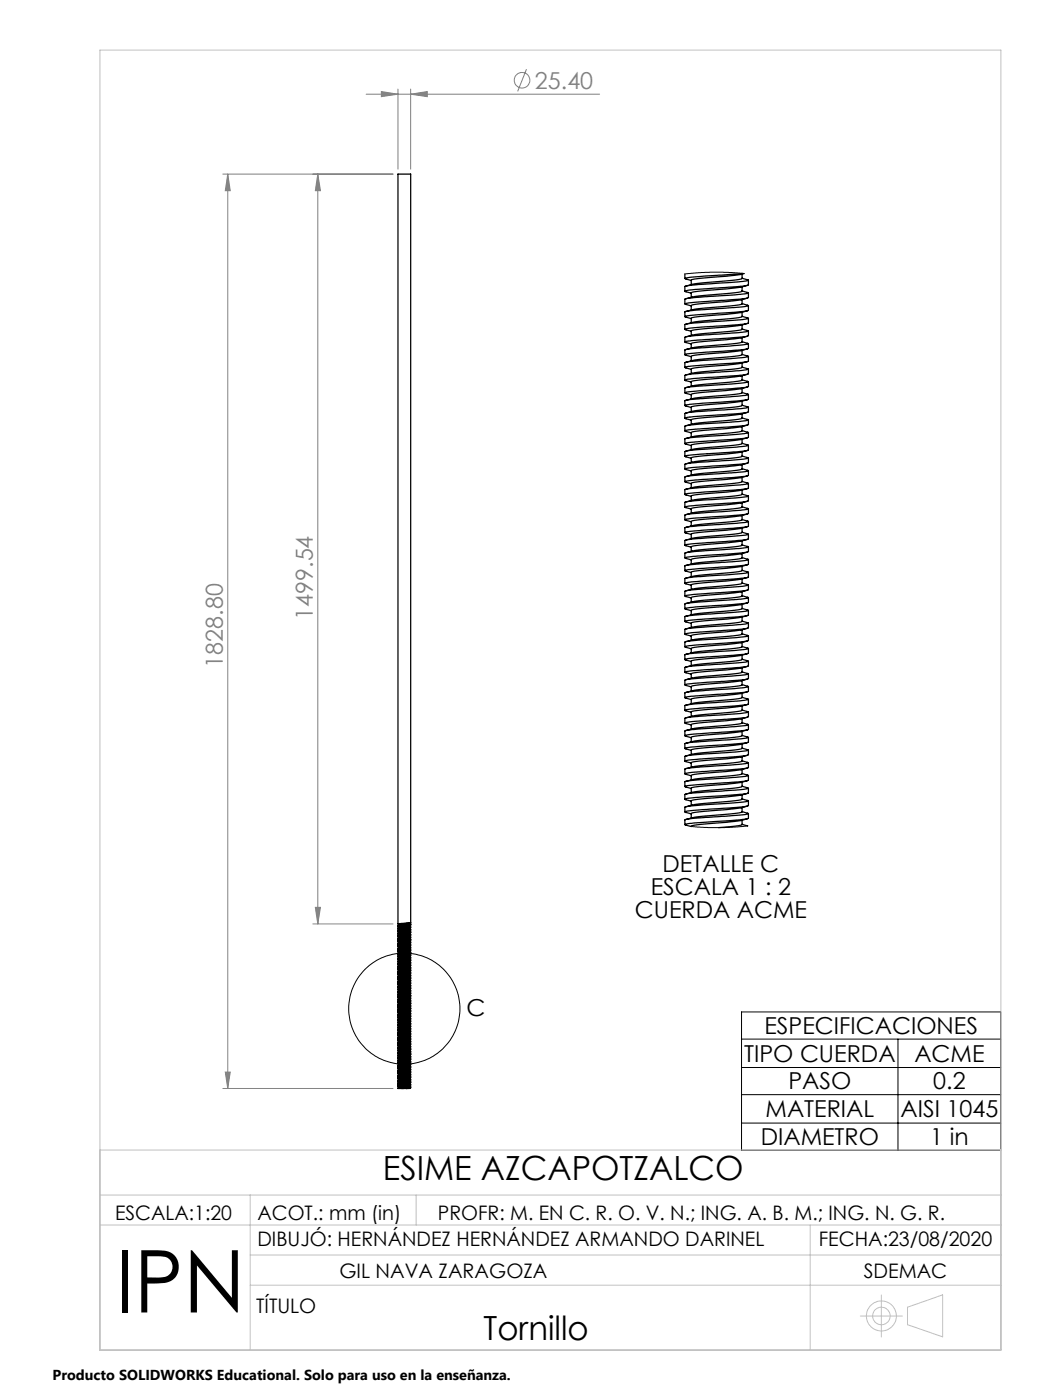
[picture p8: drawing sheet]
<svg xmlns="http://www.w3.org/2000/svg" width="210mm" height="280mm" viewBox="0 0 210 280" stroke-linecap="round" stroke-linejoin="round" font-family="sans-serif">
<g fill="none" stroke="#808080" stroke-width=".2">
<path d="M73.2 18.8h46.6M76.2 18.3l3.3 .5-3.3 .5zM79.5 17.8v16M82.1 18.8l3.3-.5v1zM82.1 17.8v16M105.2 13.8l-1.8 4.5M44.5 34.8h34M45.5 34.8l.5 3.3h-1zM45.5 34.8v182.9M63.5 34.8l.5 3.3h-1zM63.5 34.8v150M62.5 184.8h16"/>
<path d="M63 181.5h1l-.5 3.3zM44.5 217.7h34M45 214.4h1l-.5 3.3z"/>
<circle cx="104.3" cy="16" r="1.55"/>
</g>
<g fill="none" stroke="#000" stroke-width=".2">
<path d="M148.2 202.4h51.8v27.6h-51.8zM148.2 207.8h51.8M148.2 213.5h51.8M148.2 218.9h51.8M179.4 207.8v22.2M148.2 224.6h51.8"/>
<circle cx="80.8" cy="201.7" r="11.1"/>
</g>
<g fill="none" stroke="#c0c0c0" stroke-width=".2">
<path d="M20 10h180v260h-180zM20 239h180M20 230h180M50 239v31M83.1 239v6M20 245h180M50 251h150M50 257h150M161.9 245v25M176.1 259v8.4M171.9 263.2h8.4M181.3 261.4l7-2.4v8.4l-7-2.5z"/>
<circle cx="176.1" cy="263.2" r="2.99"/>
<circle cx="176.1" cy="263.2" r="1.76"/>
</g>
<g fill="#808080">
<path d="M82.1 18.8l3.3-.5v1zM76.2 18.3l3.3 .5-3.3 .5z"/>
<path d="M63.5 34.8l.5 3.3h-1zM63 181.5h1l-.5 3.3zM45.5 34.8l.5 3.3h-1zM45 214.4h1l-.5 3.3z"/>
</g>
<g fill="none" stroke="#000" stroke-width=".25">
<path d="M136.8 54.8v.9M138.3 59.4l-1.3 .4M138.3 56.9l-1.3 .3M148 60l-2.8 .3a39.5 39.5 0 0 0-7.1 .8v.9M148 57.4l-2.8 .4a39.5 39.5 0 0 0-7.1 .8v.8M148 54.9l-2.8 .3a39.5 39.5 0 0 0-7.1 .8v.9M148.3 58.2l1.2 .4-1.6 .3-10.6 .8-.5 .1v1M148.3 55.6l1.2 .5-1.9 .3-9.8 .7-1 .2v.9M148.3 59.9v.9a55.2 55.2 0 0 1-8.7 .9l-1.2 .2M148.3 57.4v.8a55.2 55.2 0 0 1-8.7 1l-1.2 .2M148.3 54.8v.9a55.2 55.2 0 0 1-8.7 1l-1.2 .2M148.4 54.7l-5.1 .4a32.8 32.8 0 0 0-6.5 .6l1.3 .4"/>
<path d="M148.7 54.7l-.6 .2M149.4 59.6l-1.3 .4M149.4 57.1l-1.3 .3M149.5 59.5l-1.6 .3-9.2 .7-1.9 .2 1.3 .5M149.5 57l-1.7 .3-8.9 .6-2.1 .3 1.3 .4M149.5 56v1M149.5 58.6v.9M138.1 66.2v.9M138.1 63.7v.8M138.3 79.7l-1.3 .4M138.3 77.2l-1.3 .3M138.3 74.6l-1.3 .4"/>
<path d="M138.3 72.1l-1.3 .4M138.3 69.6l-1.3 .3M138.3 67l-1.3 .4M138.3 64.5l-1.3 .3M138.3 61.9l-1.3 .4M148 77.8l-2.8 .3a39.5 39.5 0 0 0-7.1 .8v.9M148 75.2l-2.8 .4a39.5 39.5 0 0 0-7.1 .7v.9M148 72.7l-2.8 .3a39.5 39.5 0 0 0-7.1 .8v.9M148 70.1l-2.8 .4a39.5 39.5 0 0 0-7.1 .8v.8M148 67.6l-2.8 .3a39.5 39.5 0 0 0-7.1 .8v.9M148 65.1l-2.8 .3a39.5 39.5 0 0 0-7.1 .8M148 62.5l-2.8 .4a39.5 39.5 0 0 0-7.1 .7v.1"/>
<path d="M148.3 78.5l1.1 .3 .1 .2a57 57 0 0 1-8.7 .7l-3.9 .4-.1 1M148.3 76l1.2 .4a97.8 97.8 0 0 1-11 .9l-1.6 .2-.1 1.1M148.3 73.4l1.2 .4-1.9 .4-10.5 .8-.3 .1v.9M148.3 70.9l1.2 .4-4.1 .5a61.3 61.3 0 0 0-8.6 .7v1M148.3 68.3l1.2 .4-1.7 .3-10.5 .9-.5 .1v.9M148.3 65.8l1.2 .4-1.9 .3-10.5 .8-.3 .2v.9M148.3 63.3l1.2 .3a51.1 51.1 0 0 1-9 .9l-3.6 .4-.1 1M148.3 60.7l1.2 .4-.9 .2-11.1 .9-.7 .2v.9M148.3 77.7v.9a55.2 55.2 0 0 1-8.7 .9l-1.2 .2M148.3 75.1v.9a55.2 55.2 0 0 1-8.7 1l-1.2 .2M148.3 72.6v.9a55.2 55.2 0 0 1-8.7 .9l-1.2 .2M148.3 70.1v.8a55.2 55.2 0 0 1-8.7 1l-1.2 .2"/>
<path d="M148.3 67.5v.9a55.2 55.2 0 0 1-8.7 1l-1.2 .2M148.3 65v.9a55.2 55.2 0 0 1-8.7 .9l-1.2 .2M148.3 62.4v.9a55.2 55.2 0 0 1-8.7 1l-1.2 .2M149.4 79.9l-1.3 .4M149.4 77.4l-1.3 .4M149.4 74.9l-1.3 .3M149.4 72.3l-1.3 .4M149.4 69.8l-1.3 .3M149.4 67.2l-1.3 .4M149.4 64.7l-1.3 .4M149.4 62.2l-1.3 .3M149.5 79.8v.1a81.3 81.3 0 0 1-10.3 .9l-2.4 .3 1.3 .4"/>
<path d="M149.5 77.3l-1 .2-6.8 .5a15.9 15.9 0 0 0-4.9 .6l1.3 .4M149.5 74.8l-1.3 .2-9.6 .7-1.8 .3 1.3 .4M149.5 72.2l-1.3 .3-8.3 .6-3.1 .3 1.3 .5M149.5 69.7l-2.1 .3-7.8 .6a6.1 6.1 0 0 0-2.8 .3l1.3 .4M149.5 67.1l-.5 .2-3.5 .3a57.1 57.1 0 0 0-8.6 .8l1.2 .4M149.5 64.6l-1.7 .3-6.4 .4a16.4 16.4 0 0 0-4.6 .6l1.3 .4M149.5 62.1l-1 .2-9 .6-2.7 .4 1.3 .4M149.5 61.1v1M149.5 63.6v1M149.5 66.2v.9M149.5 68.7v1M149.5 71.3v.9"/>
<path d="M149.5 73.8v1M149.5 76.3v1M149.5 78.9v.9M138.1 99.2v.9M138.1 96.7v.8M138.1 84v.8M138.1 81.5v.8M138.3 97.5l-1.3 .4M138.3 95l-1.3 .3M138.3 92.4l-1.3 .4M138.3 89.9l-1.3 .3M138.3 87.3l-1.3 .4"/>
<path d="M138.3 84.8l-1.3 .4M138.3 82.3l-1.3 .3M148 93l-2.8 .3a39.5 39.5 0 0 0-7.1 .8v.9M148 90.5l-2.8 .3a39.5 39.5 0 0 0-7.1 .8v.9M148 87.9l-2.8 .4a39.5 39.5 0 0 0-7.1 .7v.9M148 85.4l-2.8 .3a39.5 39.5 0 0 0-7.1 .8v.9M148 98.1l-2.8 .3a39.5 39.5 0 0 0-7.1 .8M148 95.5l-2.8 .4a39.5 39.5 0 0 0-7.1 .8M148 82.8l-2.8 .4a39.5 39.5 0 0 0-7.1 .8M148 80.3l-2.8 .3a39.5 39.5 0 0 0-7.1 .8v.1M148.3 98.8l1.2 .4a24.3 24.3 0 0 1-5.7 .6l-6.9 .6-.1 1M148.3 96.3l1.2 .4-1.5 .3-10.6 .8-.6 .1v1"/>
<path d="M148.3 93.7l1.2 .5-2.5 .3-9.3 .7-.9 .2v.9M148.3 91.2l1.2 .4a70.8 70.8 0 0 1-10 .9l-2.7 .4v.9M148.3 88.7l1.2 .3-2.3 .4-9.5 .7-.9 .2v1M148.3 86.1l1.2 .4-2 .4-10.3 .8-.4 .1v.9M148.3 83.6l1.2 .4-1.9 .3-10.5 .8-.3 .1v1M148.3 81l1.2 .4-1.5 .3-10.3 .8-.9 .2v.9M148.3 98v.9a55.2 55.2 0 0 1-8.7 .9l-1.2 .2M148.3 95.5v.8a55.2 55.2 0 0 1-8.7 1l-1.2 .2M148.3 92.9v.9a55.2 55.2 0 0 1-8.7 1l-1.2 .2M148.3 90.4v.9a55.2 55.2 0 0 1-8.7 .9l-1.2 .2M148.3 87.8v.9a55.2 55.2 0 0 1-8.7 1l-1.2 .2M148.3 85.3v.9a55.2 55.2 0 0 1-8.7 .9l-1.2 .2"/>
<path d="M148.3 82.8v.8a55.2 55.2 0 0 1-8.7 1l-1.2 .2M148.3 80.2v.9a55.2 55.2 0 0 1-8.7 1l-1.2 .2M149.4 97.7l-1.3 .4M149.4 95.2l-1.3 .3M149.4 92.6l-1.3 .4M149.4 90.1l-1.3 .4M149.4 87.6l-1.3 .3M149.4 85l-1.3 .4M149.4 82.5l-1.3 .3M149.5 97.6a64 64 0 0 1-9.7 .9l-3 .3 1.3 .5M149.5 92.5l-1.3 .3-1.6 .1a80 80 0 0 0-9.8 .9l1.3 .4M149.5 90a44.9 44.9 0 0 1-8.2 .7l-3.9 .4-.6 .2 1.3 .4"/>
<path d="M149.5 87.5l-.3 .1-2.7 .3-7.7 .5a3.3 3.3 0 0 0-2 .3l1.3 .4M149.5 84.9l-2.2 .4-8.1 .5a4.8 4.8 0 0 0-2.4 .4l1.3 .4M149.5 82.4l-1.7 .3-9.3 .6-1.7 .3 1.3 .4M149.5 94.1v1l-.5 .2-5.6 .4a29.7 29.7 0 0 0-6.6 .7l1.3 .3M149.5 81.4v1M149.5 84v.9M149.5 86.5v1M149.5 89v1M149.5 91.6v.9M149.5 96.7v.9M149.5 99.2v1M138.1 117v.9"/>
<path d="M138.1 114.5v.8M138.3 117.8l-1.3 .4M138.3 115.3l-1.3 .3M138.3 112.7l-1.3 .4M138.3 110.2l-1.3 .4M138.3 107.7l-1.3 .3M138.3 105.1l-1.3 .4M138.3 102.6l-1.3 .3M138.3 100l-1.3 .4M148 118.4l-2.8 .3a39.5 39.5 0 0 0-7.1 .8v.9M148 110.8l-2.8 .3a39.5 39.5 0 0 0-7.1 .8v.9M148 108.2l-2.8 .4a39.5 39.5 0 0 0-7.1 .8v.8"/>
<path d="M148 105.7l-2.8 .3a39.5 39.5 0 0 0-7.1 .8v.9M148 103.2l-2.8 .3a39.5 39.5 0 0 0-7.1 .8v.9M148 100.6l-2.8 .4a39.5 39.5 0 0 0-7.1 .7v.9M148 115.9l-2.8 .3a39.5 39.5 0 0 0-7.1 .8M148 113.3l-2.8 .4a39.5 39.5 0 0 0-7.1 .7v.1M148.3 119.1l1.2 .4-1.5 .3-10.9 .9-.3 .1v.9M148.3 116.6l1.2 .4-1.2 .3-10.8 .8-.7 .2v.9M148.3 114.1l1.2 .3-1 .3-11.3 .9-.4 .1v1M148.3 111.5l1.1 .3 .1 .2-2 .3-10.1 .7-.6 .2v.9M148.3 109l1.2 .4-1.9 .3-10.2 .8-.6 .1v1M148.3 106.4l1.2 .5a9.5 9.5 0 0 1-3.4 .4h-.6a56.8 56.8 0 0 0-8.7 .8v.9M148.3 103.9l1.2 .4-2.4 .4-9.8 .7-.5 .2v.9"/>
<path d="M148.3 101.4l1.2 .4-1.5 .3-10.6 .7-.6 .2v1M148.3 118.3v.9a55.2 55.2 0 0 1-8.7 1l-1.2 .2M148.3 115.8v.9a55.2 55.2 0 0 1-8.7 .9l-1.2 .2M148.3 113.2v.9a55.2 55.2 0 0 1-8.7 1l-1.2 .2M148.3 110.7v.9a55.2 55.2 0 0 1-8.7 .9l-1.2 .2M148.3 108.2v.8a55.2 55.2 0 0 1-8.7 1l-1.2 .2M148.3 105.6v.9a55.2 55.2 0 0 1-8.7 1l-1.2 .2M148.3 103.1v.9a55.2 55.2 0 0 1-8.7 .9l-1.2 .2M148.3 100.5v.9a55.2 55.2 0 0 1-8.7 1l-1.2 .2M149.4 118l-1.3 .4M149.4 115.5l-1.3 .4M149.4 113l-1.3 .3"/>
<path d="M149.4 110.4l-1.3 .4M149.4 107.9l-1.3 .3M149.4 105.3l-1.3 .4M149.4 102.8l-1.3 .4M149.4 100.3l-1.3 .3M149.5 117.9l-.9 .3-5.4 .4a29.3 29.3 0 0 0-6.4 .6l1.3 .4M149.5 115.4l-1 .2-8.2 .6a9.9 9.9 0 0 0-3.5 .5l1.3 .4M149.5 112.9a2.87 2.87 0 0 1-1.9 .3l-7.7 .5-2.4 .2-.7 .2 1.3 .4M149.5 110.3l-1.8 .3-9.1 .7-1.8 .3 1.3 .4M149.5 100.2a41.8 41.8 0 0 1-7.5 .7l-2.9 .2a4.1 4.1 0 0 0-2.3 .4l1.3 .3M149.5 119.5v1a12.1 12.1 0 0 1-3.9 .5l-6.7 .4-2.1 .3 1.3 .4M149.5 106.8v1l-.2 .1-11 .9-1.5 .2 1.3 .4"/>
<path d="M149.5 104.3v.9l-.2 .1-11.3 1-1.2 .2 1.3 .4M149.5 101.7v1l-.4 .1-10.6 .8-1.7 .3 1.3 .5M149.5 109.4v.9M149.5 111.9v1M149.5 114.4v1M149.5 117v.9M138.1 134.8v.8M138.1 132.3v.8M138.3 138.1l-1.3 .4M138.3 135.6l-1.3 .4M138.3 133.1l-1.3 .3M138.3 130.5l-1.3 .4"/>
<path d="M138.3 128l-1.3 .3M138.3 125.4l-1.3 .4M138.3 122.9l-1.3 .4M138.3 120.4l-1.3 .3M148 138.7l-2.8 .4a39.5 39.5 0 0 0-7.1 .7v.9M148 136.2l-2.8 .3a39.5 39.5 0 0 0-7.1 .8v.9M148 128.6l-2.8 .3a39.5 39.5 0 0 0-7.1 .8v.9M148 126l-2.8 .4a39.5 39.5 0 0 0-7.1 .7v.9M148 123.5l-2.8 .3a39.5 39.5 0 0 0-7.1 .8v.9M148 120.9l-2.8 .4a39.5 39.5 0 0 0-7.1 .8v.8M148 133.6l-2.8 .4a39.5 39.5 0 0 0-7.1 .8M148 131.1l-2.8 .3a39.5 39.5 0 0 0-7.1 .8v.1"/>
<path d="M148.3 139.5l1.2 .4-1.5 .3-10.9 .8-.3 .1v1M148.3 136.9l1.2 .4-1.2 .3-10.6 .8-.9 .2v.9M148.3 134.4l1.2 .4-1.6 .3-10.5 .8-.6 .1v1M148.3 131.8l1.2 .5-2.1 .3-7 .5a9.6 9.6 0 0 0-3.6 .4v.9M148.3 129.3l1.2 .4a44.8 44.8 0 0 1-7.9 .7l-4.5 .4-.3 .2v.9M148.3 126.8l1.2 .4-4.3 .5a57.4 57.4 0 0 0-8.4 .7v1M148.3 124.2l1.2 .4-1.5 .3-10.8 .8-.4 .1v1M148.3 121.7l1.2 .4-1.8 .3-10.2 .8-.7 .1v1M148.3 138.6v.9a55.2 55.2 0 0 1-8.7 1l-1.2 .2M148.3 136.1v.9a55.2 55.2 0 0 1-8.7 .9l-1.2 .2M148.3 133.6v.8a55.2 55.2 0 0 1-8.7 1l-1.2 .2M148.3 131v.9a55.2 55.2 0 0 1-8.7 1l-1.2 .2"/>
<path d="M148.3 128.5v.9a55.2 55.2 0 0 1-8.7 .9l-1.2 .2M148.3 125.9v.9a55.2 55.2 0 0 1-8.7 1l-1.2 .2M148.3 123.4v.9a55.2 55.2 0 0 1-8.7 .9l-1.2 .2M148.3 120.9v.8a55.2 55.2 0 0 1-8.7 1l-1.2 .2M149.4 138.4l-1.3 .3M149.4 135.8l-1.3 .4M149.4 133.3l-1.3 .3M149.4 130.7l-1.3 .4M149.4 128.2l-1.3 .4M149.4 125.7l-1.3 .3M149.4 123.1l-1.3 .4M149.4 120.6l-1.3 .3"/>
<path d="M149.5 135.7l-1.4 .3-9.5 .7-1.8 .2 1.3 .5M149.5 133.2l-1.7 .3-9.3 .6-1.7 .3 1.3 .4M149.5 130.6l-.9 .3-9.3 .6-2.5 .4 1.3 .4M149.5 128.1a68.9 68.9 0 0 1-9.5 .8l-2.2 .2-1 .3 1.3 .4M149.5 125.6l-1.3 .2-10 .7-1.4 .3 1.3 .4M149.5 123a59.1 59.1 0 0 1-8.5 .8l-4.2 .4 1.3 .5M149.5 137.3v1l-.5 .1-10.8 .8-1.4 .3 1.3 .4M149.5 122.1v.9M149.5 124.6v1M149.5 127.1v1M149.5 129.7v.9M149.5 132.2v1"/>
<path d="M149.5 134.8v.9M149.5 139.8v1M138.1 150v.9M138.1 147.5v.8M138.3 158.5l-1.3 .3M138.3 155.9l-1.3 .4M138.3 153.4l-1.3 .3M138.3 150.8l-1.3 .4M138.3 148.3l-1.3 .4M138.3 145.8l-1.3 .3M138.3 143.2l-1.3 .4M138.3 140.7l-1.3 .3"/>
<path d="M148 159l-2.8 .4a39.5 39.5 0 0 0-7.1 .8v.8M148 156.5l-2.8 .3a39.5 39.5 0 0 0-7.1 .8v.9M148 154l-2.8 .3a39.5 39.5 0 0 0-7.1 .8v.9M148 151.4l-2.8 .4a39.5 39.5 0 0 0-7.1 .7v.9M148 143.8l-2.8 .3a39.5 39.5 0 0 0-7.1 .8v.9M148 141.3l-2.8 .3a39.5 39.5 0 0 0-7.1 .8v.9M148 148.9l-2.8 .3a39.5 39.5 0 0 0-7.1 .8M148 146.3l-2.8 .4a39.5 39.5 0 0 0-7.1 .8M148.3 159.8l1.2 .4-1.7 .3-10.3 .8-.7 .1v1M148.3 157.2l1.2 .4a48 48 0 0 1-8.4 .8 14.9 14.9 0 0 0-4.3 .5v.9M148.3 154.7l1.2 .4a62.5 62.5 0 0 1-9.2 .8l-3.5 .4v1M148.3 152.2l1.2 .3-1.3 .3-11.2 .9-.2 .1v1"/>
<path d="M148.3 149.6l1.2 .4-2.4 .4-9.6 .7-.7 .2v.9M148.3 147.1l1.2 .4a43.1 43.1 0 0 1-7.9 .7l-4.7 .5-.1 1M148.3 144.5l1.2 .4-.4 .2-2.4 .2-9.5 .8-.4 .1v.9M148.3 142l1.2 .4a79.1 79.1 0 0 1-9.9 .9l-2.6 .3-.2 .1v.9M148.3 159v.8a55.2 55.2 0 0 1-8.7 1l-1.2 .2M148.3 156.4v.9a55.2 55.2 0 0 1-8.7 1l-1.2 .2M148.3 153.9v.9a55.2 55.2 0 0 1-8.7 .9l-1.2 .2M148.3 151.3v.9a55.2 55.2 0 0 1-8.7 1l-1.2 .2M148.3 148.8v.9a55.2 55.2 0 0 1-8.7 .9l-1.2 .2M148.3 146.3v.8a55.2 55.2 0 0 1-8.7 1l-1.2 .2M148.3 143.7v.9a55.2 55.2 0 0 1-8.7 1l-1.2 .2M148.3 141.2v.9a55.2 55.2 0 0 1-8.7 .9l-1.2 .2"/>
<path d="M149.4 158.7l-1.3 .3M149.4 156.1l-1.3 .4M149.4 153.6l-1.3 .4M149.4 151.1l-1.3 .3M149.4 148.5l-1.3 .4M149.4 146l-1.3 .3M149.4 143.4l-1.3 .4M149.4 140.9l-1.3 .4M149.5 158.6a91.9 91.9 0 0 1-10.5 .9l-2.2 .3 1.3 .4M149.5 156l-1.3 .3-8.5 .6-2.3 .2-.6 .2 1.3 .4M149.5 151l-1.3 .2-8.4 .6-2.2 .2-.8 .2 1.3 .4M149.5 148.4a13.3 13.3 0 0 1-4.3 .5l-4.2 .3a12.3 12.3 0 0 0-4.2 .5l1.3 .4"/>
<path d="M149.5 143.3v.1a53.4 53.4 0 0 1-8.7 .7l-4 .5 1.3 .4M149.5 140.8a15.8 15.8 0 0 1-4.9 .5l-4.8 .3-3 .4 1.3 .5M149.5 152.5v1l-.3 .1-11 .9-1.4 .3 1.3 .4M149.5 144.9v1l-.3 .1-10.7 .8-1.7 .3 1.3 .4M149.5 142.4v.9M149.5 147.5v.9M149.5 150v1M149.5 155.1v.9M149.5 157.6v1M138.1 165.3h.1M138.3 163.5l-1.3 .4M138.3 161l-1.3 .4"/>
<path d="M148 161.6l-2.8 .3a39.5 39.5 0 0 0-7.1 .8v.9M148 164.1l-2.8 .4a39.5 39.5 0 0 0-7.1 .7v.1M148.3 164.9l1.1 .3M148.3 162.3l1.2 .4-1.3 .3-11.1 .9-.3 .1v.9M148.3 164v.9l-.2 .1-4.5 .5M148.3 161.5v.9a55.2 55.2 0 0 1-8.7 .9l-1.2 .2M149.4 163.8l-1.3 .3M149.4 161.2l-1.3 .4M149.5 161.1l-.9 .3-3 .2a64 64 0 0 0-8.8 .8l1.3 .4M149.5 162.7v1l-.8 .2-10.2 .7-1.7 .3 1.2 .4M149.5 160.2v.9M79.5 184.8v-150h2.6v150.2l-2.6 .3h.3"/>
<path d="M79.8 199.1v.1l-.2 .1M79.8 198v.2l-.2 .1M79.8 197.6v.1l-.2 .1M79.8 196.5v.2l-.2 .1M79.8 195.5v.2l-.2 .1M79.8 194v.2h-.2M79.8 193v.1l-.2 .1M79.8 191.9v.2l-.2 .1M79.8 191.5v.1l-.2 .1M79.8 191v.1l-.2 .1M79.8 190.4v.2l-.2 .1M79.8 189.4v.2l-.2 .1"/>
<path d="M79.8 188.9v.2l-.2 .1M79.8 188.4v.2h-.2M79.8 187.9v.2h-.2M79.8 186.4v.1l-.2 .1M79.8 185.3v.2l-.2 .1M79.8 198.6v.2M79.8 196v.2M79.8 195v.2M79.8 193.5v.2M79.8 192.5v.2M79.8 189.9v.2M79.8 187.4v.2"/>
<path d="M79.8 185.9v.2M79.8 184.9v.1M79.8 198.7l-.2 .1M79.8 196.2l-.2 .1M79.8 195.2h-.2M79.8 193.6l-.2 .1M79.8 192.6l-.2 .1M79.8 190.1h-.2M79.8 187.5l-.2 .1M79.8 186l-.2 .1M79.8 185l-.2 .1M81.8 199.5l.3 .1-1.9 .1a.45 .45 0 0 0-.7 .3"/>
<path d="M81.8 199l.3 .1-2.5 .2-.1 .2M81.8 198.5l.3 .1-2.4 .2h-.2v.2M81.8 198h.3l-2.5 .3-.1 .2M81.8 197.5l.3 .1-2.3 .1-.3 .1v.2M81.8 197l.3 .1-1.9 .1a.45 .45 0 0 0-.7 .3M81.8 196.5h.3l-2.5 .2-.1 .3M81.8 195.9l.3 .1-2.4 .2-.2 .1v.2M81.8 195.4l.3 .1-2.5 .2-.1 .3M81.8 194.9l.3 .1-2.5 .2-.1 .2M81.8 194.4l.3 .1-2.1 .2a.34 .34 0 0 0-.5 .2M81.8 193.9l.3 .1-2.5 .2-.1 .2M81.8 193.4l.3 .1-2.4 .2h-.2v.2"/>
<path d="M81.8 192.9l.3 .1-2.4 .2h-.2v.2M81.8 192.4l.3 .1-2.3 .2h-.3v.2M81.8 191.9l.3 .1-2.4 .2h-.2v.2M81.8 191.4l.3 .1-2 .1a.41 .41 0 0 0-.6 .3M81.8 190.9l.3 .1-2.6 .2v.2M81.8 190.4h.3l-1.9 .2a.45 .45 0 0 0-.7 .3M81.8 189.9h.3l-1.7 .2a.68 .68 0 0 0-.9 .3M81.8 189.3l.3 .1-2.4 .2-.2 .1v.2M81.8 188.8l.3 .1-2.5 .2-.1 .2M81.8 188.3l.3 .1-2.5 .2-.1 .2M81.8 187.8l.3 .1-2.5 .2-.1 .2M81.8 187.3l.3 .1-2.5 .2-.1 .2"/>
<path d="M81.8 186.8l.3 .1-1.9 .1a.44 .44 0 0 0-.7 .3M81.8 186.3l.3 .1-2.5 .2-.1 .2M81.8 185.8l.3 .1-2.5 .2-.1 .2M81.8 185.3h.3l-2.4 .3h-.2v.2M81.8 199.8v.2M81.8 199.3v.2M81.8 198.8v.2M81.8 198.3l-.1 .2-1.9 .2M81.8 197.8v.2M81.8 197.3v.2M81.8 196.8v.2M81.8 196.3v.2"/>
<path d="M81.8 195.8l-.1 .2-1.9 .2M81.8 195.3v.1M81.8 194.8v.1M81.8 194.2v.2M81.8 193.7v.2M81.8 193.3v.1M81.8 192.7v.2M81.8 192.2v.2M81.8 191.7v.2M81.8 191.2v.2M81.8 190.7v.2M81.8 190.2v.2"/>
<path d="M81.8 189.7v.2M81.8 189.2v.1M81.8 188.7v.1M81.8 188.2l-.1 .2-1.9 .2M81.8 187.6v.2M81.8 187.1v.2M81.8 186.6v.2M81.8 186.1v.2M81.8 185.6l-.1 .2-1.9 .2M81.8 185.1v.2M81.8 184.6v.2M81.8 184.8l.3 .1-2.5 .2-.1 .2"/>
<path d="M81.8 199.5l-2 .2M81.8 199l-2 .2M81.8 198l-2 .2M81.8 197.5l-2 .2M81.8 197l-2 .2M81.8 196.5l-2 .2M81.8 195.4l-2 .3M81.8 194.9l-2 .3M81.8 194.4l-2 .3M81.8 193.9l-2 .3M81.8 193.4l-2 .2M81.8 192.9l-2 .2"/>
<path d="M81.8 192.4l-2 .2M81.8 191.9l-2 .2M81.8 191.4l-2 .2M81.8 190.9l-2 .2M81.8 190.4l-2 .2M81.8 189.9l-2 .2M81.8 189.3l-2 .3M81.8 188.8l-2 .3M81.8 187.8l-2 .3M81.8 187.3l-2 .2M81.8 186.8l-2 .2M81.8 186.3l-2 .2"/>
<path d="M81.8 185.3l-2 .2M81.8 184.8l-2 .2M82 199.3l-2.1 .2-.3 .3M82 196.7l-2.1 .3-.3 .3M82 194.2l-2.1 .3-.3 .2M82 186.6l-2.1 .2-.3 .3M82 199.8l-2.2 .3M82 198.8l-2.2 .3M82 198.3l-2.2 .3M82 197.8l-2.2 .2M82 197.2l-2.2 .4M82 196.2l-2.2 .3"/>
<path d="M82 195.7l-2.2 .3M82 195.2l-2.2 .3M82 194.7l-2.2 .3M82 193.7l-2.2 .3M82 193.2l-2.2 .3M82 192.7l-2.2 .3M82 192.2l-2.2 .3M82 191.7l-2.2 .2M82 191.1l-2.2 .4M82 190.6l-2.2 .4M82 190.1l-2.2 .3M82 189.6l-2.2 .3"/>
<path d="M82 189.1l-2.2 .3M82 188.6l-2.2 .3M82 188.1l-2.2 .3M82 187.6l-2.2 .3M82 187.1l-2.2 .3M82 186.1l-2.2 .3M82 185.6l-2.2 .3M82 185.1l-2.2 .2M82 184.5l-2.2 .4M82.1 199.6v.2h-.2l-2.4 .2 .3 .1M82.1 199.1a.34 .34 0 0 1-.6 .2l-2 .2 .3 .1M82.1 198.6l-.1 .2-2.5 .2 .3 .1"/>
<path d="M82.1 198v.3h-.2l-2.4 .2 .3 .1M82.1 197.6l-.1 .2-2.5 .2h.3M82.1 197a.45 .45 0 0 1-.7 .3l-1.9 .2 .3 .1M82.1 196.5a.7 .7 0 0 1-1 .3l-1.6 .2 .3 .1M82.1 196a.64 .64 0 0 1-.9 .3l-1.7 .2h.3M82.1 195.5v.2l-2.6 .2 .3 .1M82.1 195l-.1 .2-2.5 .2 .3 .1M82.1 194.5l-.1 .2-2.5 .2 .3 .1M82.1 194v.2l-2.6 .2 .3 .1M82.1 193.5l-.1 .2-2.5 .2 .3 .1M82.1 193v.1l-.3 .1-2.3 .2 .3 .1M82.1 192.5l-.1 .2-2.5 .2 .3 .1"/>
<path d="M82.1 191.9v.3h-.2l-2.4 .2 .3 .1M82.1 191.5l-.1 .2-2.5 .2 .3 .1M82.1 190.9l-.1 .3-2.5 .2 .3 .1M82.1 190.4v.2l-.2 .1-2.4 .2 .3 .1M82.1 189.9l-.1 .2-2.5 .3h.3M82.1 189.4l-.1 .3-2.5 .1 .3 .1M82.1 188.9v.2l-.3 .1-2.3 .1 .3 .1M82.1 188.4l-.1 .2-2.5 .2 .3 .1M82.1 187.9v.2h-.2l-2.4 .2 .3 .1M82.1 187.4l-.1 .2-2.5 .2 .3 .1M82.1 186.9v.2h-.2l-2.4 .2 .3 .1M82.1 186.4v.1l-.3 .1-2.3 .2 .3 .1"/>
<path d="M82.1 185.9a.36 .36 0 0 1-.6 .2l-2 .2 .3 .1M82.1 185.3a.28 .28 0 0 1-.2 .3 .28 .28 0 0 1-.3 0l-2.1 .2 .3 .1M82.1 184.5l-2.6 .3 .3 .1M79.8 216.9v.1l-.2 .1M79.8 215.8v.2l-.2 .1M79.8 215.3v.2h-.2M79.8 214.3v.2l-.2 .1M79.8 213.3v.2h-.2M79.8 212.8v.1l-.2 .1M79.8 211.8v.1l-.2 .1M79.8 210.7v.2l-.2 .1M79.8 209.7v.2l-.2 .1"/>
<path d="M79.8 209.2v.2l-.2 .1M79.8 208.7v.2l-.2 .1M79.8 208.2v.2l-.2 .1M79.8 207.2v.2h-.2M79.8 206.7v.2h-.2M79.8 206.2v.1l-.2 .1M79.8 205.7v.1l-.2 .1M79.8 204.2v.1l-.2 .1M79.8 203.1v.2l-.2 .1M79.8 201.6v.2l-.2 .1M79.8 200.6v.2h-.2M79.8 200.1v.1l-.2 .1"/>
<path d="M79.8 216.4v.1M79.8 213.8v.2M79.8 211.3v.2M79.8 210.3v.1M79.8 207.7v.2M79.8 205.2v.2M79.8 203.7v.1M79.8 202.6v.2M79.8 201.1v.2M79.8 216.5l-.2 .1M79.8 214h-.2M79.8 211.4l-.2 .1"/>
<path d="M79.8 210.4l-.2 .1M79.8 207.9h-.2M79.8 205.3l-.2 .1M79.8 203.8l-.2 .1M79.8 202.8h-.2M79.8 201.3h-.2M80.3 217.7h.9M81.2 217.7h.6M81.8 217.3l.3 .1-2.6 .2v.1h.8M81.8 216.8l.3 .1-2.5 .2-.1 .2M81.8 216.3l.3 .1-2.4 .1-.2 .1v.2M81.8 215.8h.3l-2.4 .2-.2 .1v.2"/>
<path d="M81.8 215.3h.3l-2.5 .2-.1 .3M81.8 214.7l.3 .1-2.4 .2-.2 .1v.2M81.8 214.2l.3 .1-2 .2a.38 .38 0 0 0-.6 .2M81.8 213.7l.3 .1-1.9 .2a.47 .47 0 0 0-.7 .2M81.8 213.2l.3 .1-2.5 .2-.1 .2M81.8 212.7l.3 .1-2.5 .2-.1 .2M81.8 212.2l.3 .1-1.8 .1a.49 .49 0 0 0-.8 .3M81.8 211.7l.3 .1-2.5 .2-.1 .2M81.8 211.2l.3 .1-1.9 .1a.47 .47 0 0 0-.7 .3M81.8 210.7h.3l-2.4 .3h-.2v.2M81.8 210.2l.3 .1-2.3 .1-.3 .1v.2M81.8 209.7l.3 .1-2.4 .1-.2 .1v.2"/>
<path d="M81.8 209.2h.3l-2.5 .2-.1 .3M81.8 208.6l.3 .1-2.4 .2-.2 .1v.2M81.8 208.1l.3 .1-2.5 .2-.1 .3M81.8 207.6l.3 .1-1.7 .2a.64 .64 0 0 0-.9 .2M81.8 207.1l.3 .1-2.4 .2h-.2v.2M81.8 206.6l.3 .1-2.5 .2-.1 .2M81.8 206.1l.3 .1-2.4 .2h-.2v.2M81.8 205.6l.3 .1-2.5 .2-.1 .2M81.8 205.1l.3 .1-1.9 .2a.43 .43 0 0 0-.7 .2M81.8 204.6l.3 .1-2.5 .2-.1 .2M81.8 204.1l.3 .1-2.5 .2-.1 .2M81.8 203.6l.3 .1-2.4 .1-.2 .1v.2"/>
<path d="M81.8 203.1h.3l-2.4 .2-.2 .1v.2M81.8 202.6h.3l-2.5 .2-.1 .3M81.8 202l.3 .1-2.4 .2-.2 .1v.2M81.8 201.5l.3 .1-1.9 .2a.5 .5 0 0 0-.7 .2M81.8 201l.3 .1-2.6 .2v.2M81.8 200.5l.3 .1-2.5 .2-.1 .2M81.8 200l.3 .1-2.5 .2-.1 .2M81.8 217.1v.2M81.8 216.6v.2M81.8 216.1l-.1 .2-1.9 .2M81.8 215.6v.2M81.8 215.1v.2"/>
<path d="M81.8 214.6v.1M81.8 214.1v.1M81.8 213.6l-.1 .2-1.9 .2M81.8 213v.2M81.8 212.5v.2M81.8 212v.2M81.8 211.5v.2M81.8 211l-.1 .2-1.9 .2M81.8 210.5v.2M81.8 210v.2M81.8 209.5v.2M81.8 209v.2"/>
<path d="M81.8 208.5v.2M81.8 208v.1M81.8 207.5v.1M81.8 206.9v.2M81.8 206.4v.2M81.8 206v.1M81.8 205.4v.2M81.8 204.9v.2M81.8 204.4v.2M81.8 203.9v.2M81.8 203.4l-.1 .2-1.9 .2M81.8 202.9v.2"/>
<path d="M81.8 202.4v.2M81.8 201.9v.1M81.8 201.4v.1M81.8 200.9l-.1 .2-1.9 .2M81.8 200.3v.2M81.8 217.3l-2 .2M81.8 216.8l-2 .2M81.8 215.8l-2 .2M81.8 215.3l-2 .2M81.8 214.7l-2 .3M81.8 214.2l-2 .3M81.8 213.2l-2 .3"/>
<path d="M81.8 212.7l-2 .2M81.8 212.2l-2 .2M81.8 211.7l-2 .2M81.8 210.7l-2 .2M81.8 210.2l-2 .2M81.8 209.7l-2 .2M81.8 209.2l-2 .2M81.8 208.7l-2 .2M81.8 208.1l-2 .3M81.8 207.6l-2 .3M81.8 207.1l-2 .3M81.8 206.6l-2 .3"/>
<path d="M81.8 206.1l-2 .2M81.8 205.6l-2 .2M81.8 205.1l-2 .2M81.8 204.6l-2 .2M81.8 204.1l-2 .2M81.8 203.1l-2 .2M81.8 202.6l-2 .2M81.8 202l-2 .3M81.8 201.5l-2 .3M81.8 200.5l-2 .3M81.8 200l-2 .2M81.8 217.6v.1"/>
<path d="M82 214.5l-2.1 .3-.3 .3M82 212l-2.1 .2-.3 .3M82 204.4l-2.1 .2-.3 .3M82 201.8l-2.1 .3-.3 .3M82 217.1l-2.1 .2-.3 .3M82 216.5l-2.2 .4M82 216l-2.2 .4M82 215.5l-2.2 .3M82 215l-2.2 .3M82 214l-2.2 .3M82 213.5l-2.2 .3M82 213l-2.2 .3"/>
<path d="M82 212.5l-2.2 .3M82 211.5l-2.2 .3M82 211l-2.2 .3M82 210.5l-2.2 .2M82 209.9l-2.2 .4M82 209.4l-2.2 .3M82 208.9l-2.2 .3M82 208.4l-2.2 .3M82 207.9l-2.2 .3M82 207.4l-2.2 .3M82 206.9l-2.2 .3M82 206.4l-2.2 .3"/>
<path d="M82 205.9l-2.2 .3M82 205.4l-2.2 .3M82 204.9l-2.2 .3M82 203.8l-2.2 .4M82 203.3l-2.2 .4M82 202.8l-2.2 .3M82 202.3l-2.2 .3M82 201.3l-2.2 .3M82 200.8l-2.2 .3M82 200.3l-2.2 .3M82 217.6l-.8 .1M82.1 216.9v.1l-.3 .1-2.3 .2 .3 .1"/>
<path d="M82.1 216.3l-.1 .3-2.5 .2 .3 .1M82.1 215.8a.37 .37 0 0 1-.6 .3l-2 .2 .3 .1M82.1 215.3l-.1 .2-2.5 .3h.3M82.1 214.8l-.1 .3-2.5 .2h.3M82.1 214.3a.38 .38 0 0 1-.6 .3l-2 .1 .3 .1M82.1 213.8l-.1 .2-2.5 .2 .3 .1M82.1 213.3v.2h-.2l-2.4 .2 .3 .1M82.1 212.8v.2h-.4l-2.2 .2 .3 .1M82.1 212.3l-.1 .2-2.5 .2 .3 .1M82.1 211.8a.58 .58 0 0 1-.8 .3l-1.8 .1 .3 .1M82.1 211.3l-.1 .2-2.5 .2 .3 .1M82.1 210.7v.3h-.2l-2.4 .2 .3 .1"/>
<path d="M82.1 210.3l-.1 .2-2.5 .2h.3M82.1 209.7v.2l-.2 .1-2.4 .2 .3 .1M82.1 209.2a.66 .66 0 0 1-.9 .3l-1.7 .2 .3 .1M82.1 208.7l-.1 .3-2.5 .2h.3M82.1 208.2v.2l-.2 .1-2.4 .1 .3 .1M82.1 207.7a.64 .64 0 0 1-.9 .3l-1.7 .1 .3 .1M82.1 207.2l-.1 .2-2.5 .2 .3 .1M82.1 206.7l-.1 .2-2.5 .2 .3 .1M82.1 206.2a.64 .64 0 0 1-.9 .3l-1.7 .1 .3 .1M82.1 205.7a.4 .4 0 0 1-.6 .3l-2 .1 .3 .1M82.1 205.2l-.1 .2-2.5 .2 .3 .1M82.1 204.6v.3h-.2l-2.4 .2 .3 .1"/>
<path d="M82.1 204.2v.1l-.3 .1-2.3 .2 .3 .1M82.1 203.7a.62 .62 0 0 1-.9 .2l-1.7 .2 .3 .1M82.1 203.1v.2l-.2 .1-2.4 .2 .3 .1M82.1 202.6v.2l-.3 .1-2.3 .2h.3M82.1 202.1v.2l-.2 .1-2.4 .2h.3M82.1 201.6a.53 .53 0 0 1-.7 .3l-1.9 .1 .3 .1M82.1 201.1l-.2 .2-2.4 .2 .3 .1M82.1 200.6a.4 .4 0 0 1-.6 .3l-2 .1 .3 .1M82.1 200.1l-.1 .2-2.5 .2 .3 .1M82.1 217.3a.43 .43 0 0 1-.6 .3l-1.2 .1"/>
</g>
<path d="M148.7 54.7l-3.1-.2-3.7-.1-5.1 .4M149.4 165.2l-4.6 .3h-3.3l-3.5-.2" fill="none" stroke="#000" stroke-width=".2"/>
<text font-size="17.3" x="23" y="262.5">IPN</text>
<g font-size="6.7">
<text x="76.5" y="236.1">ESIME AZCAPOTZALCO</text>
<text x="96.6" y="268">Tornillo</text>
</g>
<g font-size="4.7" fill="#808080">
<text x="106.9" y="17.7">25.40</text>
<text x="62.5" y="123.9" transform="rotate(-90 62.5 123.9)">1499.54</text>
<text x="44.5" y="133.5" transform="rotate(-90 44.5 133.5)">1828.80</text>
</g>
<g font-size="4.7">
<text x="130" y="179">ESCALA 1 : 2</text>
<text x="132.4" y="174.5">DETALLE C</text>
<text x="126.8" y="183.5">CUERDA ACME</text>
<text x="93.2" y="203.2">C</text>
<text x="152.8" y="206.8">ESPECIFICACIONES</text>
<text x="148.7" y="212.3">TIPO CUERDA</text>
<text x="182.7" y="212.3">ACME</text>
<text x="157.5" y="217.9">PASO</text>
<text x="186.5" y="217.9">0.2</text>
<text x="153" y="223.4">MATERIAL</text>
<text x="180" y="223.4">AISI 1045</text>
<text x="152" y="229">DIAMETRO</text>
<text x="185.9" y="229">1 in</text>
</g>
<g font-size="4">
<text x="23" y="244">ESCALA:1:20</text>
<text x="51.4" y="244">ACOT.: mm (in)</text>
<text x="87.5" y="244">PROFR: M. EN C. R. O. V. N.; ING. A. B. M.; ING. N. G. R.</text>
<text x="51.4" y="249.3">DIBUJÓ: HERNÁNDEZ HERNÁNDEZ ARMANDO DARINEL</text>
<text x="163.6" y="249.2">FECHA:23/08/2020</text>
<text x="67.8" y="255.6">GIL NAVA ZARAGOZA</text>
<text x="172.6" y="255.6">SDEMAC</text>
<text x="51.2" y="262.6">TÍTULO</text>
</g>
<text font-size="2.9" x="10.5" y="276">Producto SOLIDWORKS Educational. Solo para uso en la enseñanza.</text>
</svg>
